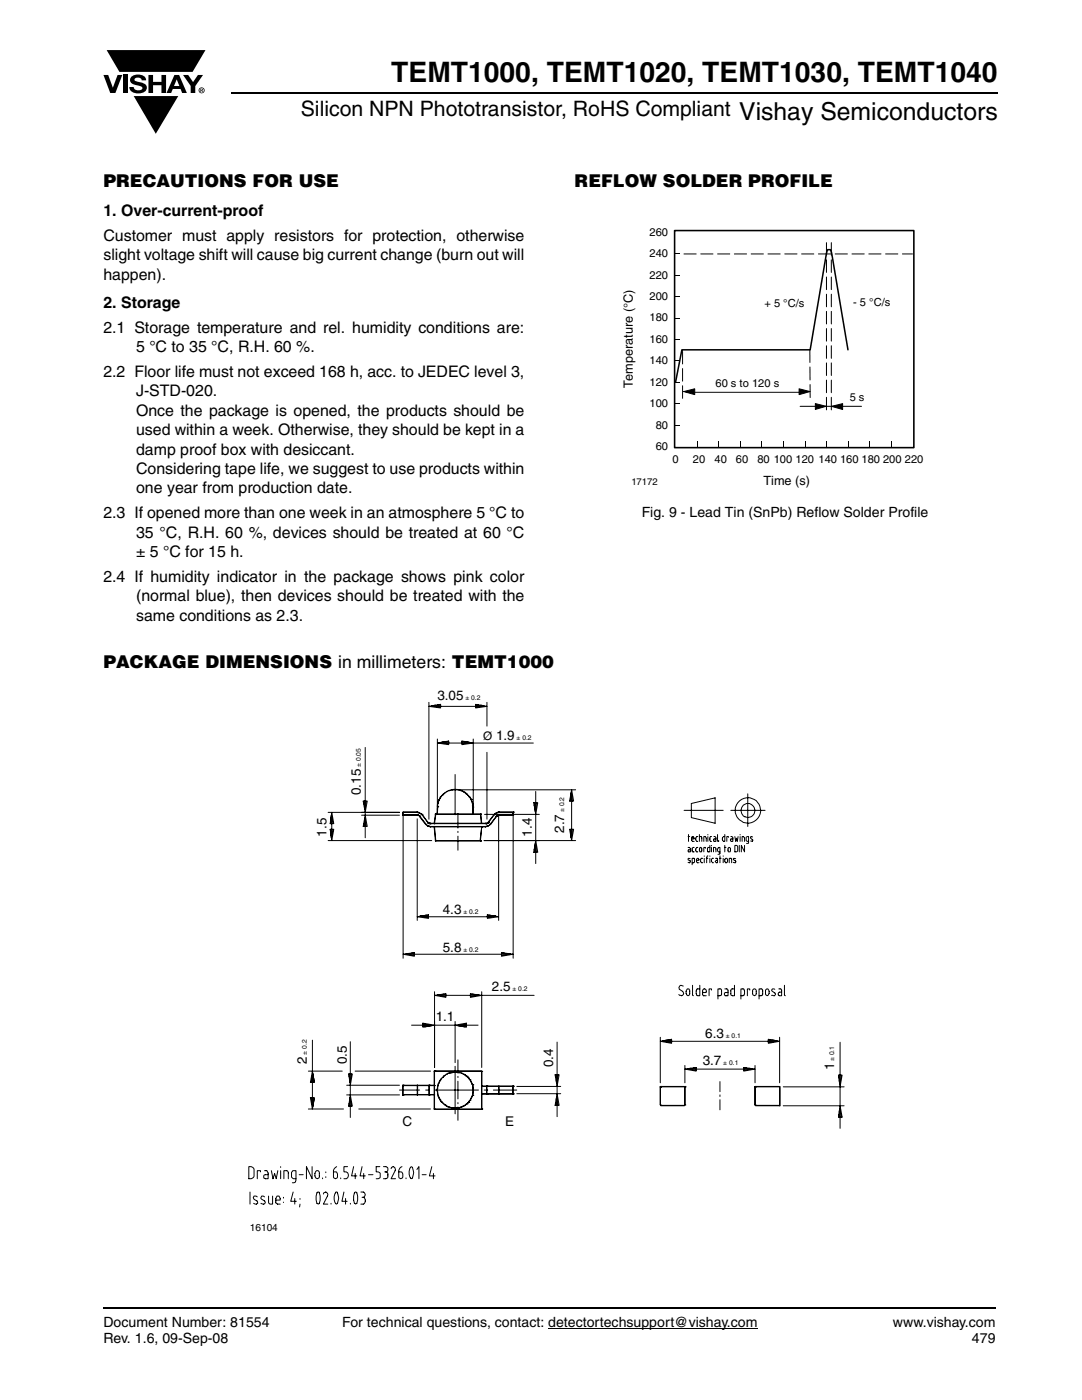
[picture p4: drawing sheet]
<svg xmlns="http://www.w3.org/2000/svg" width="216mm" height="279mm" viewBox="0 0 216 279" stroke-linecap="round" stroke-linejoin="round" font-family="sans-serif">
<g fill="#000">
<path d="M20.6 15h1l.9 2.5 1-2.5h.9l-1.4 3.6h-1zM24.6 15h.9v3.6h-.9zM26.3 15.3a2.1 2.1 0 0 1 2.8 .3l.1 .4h-.9a.79 .79 0 0 0-.7-.5 .79 .79 0 0 0-.8 .4l.3 .3 1 .2a1.08 1.08 0 0 1 1.2 1.1 1.08 1.08 0 0 1-1.1 1.1 1.73 1.73 0 0 1-2.4-1.2h.9a.96 .96 0 0 0 .8 .6 .96 .96 0 0 0 .9-.4 1.31 1.31 0 0 0-1.2-.6 1.03 1.03 0 0 1-1.1-.6 1.03 1.03 0 0 1 .2-1.1zM29.6 15h.9v1.3h1.7v-1.3h.9v3.6h-.9v-1.6h-1.7v1.6h-.9zM26.7 19.2h8.9l-4.5 7.5zM36.5 15h1.1l.9 1.4 1-1.4h1l-1.5 2.2v1.4h-.9v-1.4zM21.3 10h19.7l-2.6 4.4h-3.8h-10.8z"/>
<path d="M35.3 15.8l.5 1.4h-1.1zM34.8 15l-1.6 3.6h1l.3-.8h1.5l.3 .8h1l-1.6-3.6z"/>
<path d="M40.1 17.8h.2v.2h-.2zM40 17.7v.7h.1v-.3l.4 .3-.2-.3 .2-.2-.1-.2z"/>
<path d="M39.8 18a.46 .46 0 0 1 .9 0 .46 .46 0 0 1-.9 0zM39.6 18a.6 .6 0 0 0 1.2 0 .6 .6 0 0 0-1.2 0z"/>
</g>
<path d="M109.4 265.1h41.8" fill="none" stroke="#000" stroke-width=".2"/>
<path d="M46.1 18.6h153M20.6 261h178" fill="none" stroke="#000" stroke-width=".36"/>
<path d="M124.1 45.1h60.2v52.2h-60.2z" fill="#fff"/>
<g fill="#000">
<path d="M134.8 59.2h.9zM134.8 54.9l.9 .1zM134.8 50.6l.9 .1zM134.8 76.3h.9zM134.8 72l.9 .1zM134.8 67.7l.9 .1zM134.8 63.4l.9 .1zM134.8 84.8l.9 .1zM134.8 80.5l.9 .1zM139.1 88.2l.1 1zM143.4 88.2l.1 1zM147.7 88.2l.1 1z"/>
<path d="M152 88.2v1zM156.3 88.2v1zM160.6 88.2l.1 1zM164.9 88.2l.1 1zM169.2 88.2l.1 1zM173.5 88.2l.1 1zM177.8 88.2l.1 1z"/>
</g>
<path d="M169.2 69.8l-3.2-19.3-.3-.7h-.6l-3.4 20h-25.6l-1.3 6.4" fill="none" stroke="#000" stroke-width=".3"/>
<path d="M134.6 46h47.7v43.3h-47.7z" fill="none" stroke="#000" stroke-width=".32"/>
<path d="M136.5 50.7h45.6" fill="none" stroke="#000" stroke-width=".2" stroke-dasharray="2.4 .9"/>
<path d="M164.9 48.4v33.5M165.9 48.4v33.5M136.2 70.1v9.8" fill="none" stroke="#000" stroke-width=".2" stroke-dasharray="2.5 .9"/>
<g fill="#000">
<path d="M162.7 80.5l2.1 .6-2.1 .6zM165.9 81.1l2.2-.5v1.1z"/>
<path d="M136.4 78.1l2.2-.5v1.2z" fill-rule="evenodd"/>
<path d="M159.4 77.6l2.3 .5-2.3 .7z" fill-rule="evenodd"/>
</g>
<path d="M136.4 78.1l2.2-.5v1.2zM136.9 78.3h23.8M159.4 77.6l2.3 .5-2.3 .7zM159.7 81.1h12.2M162.7 80.5l2.1 .6-2.1 .6zM165.9 81.1l2.2-.5v1.1z" fill="none" stroke="#000" stroke-width=".2"/>
<path d="M161.6 69.7l.1 10.1" fill="none" stroke="#000" stroke-width=".2" stroke-dasharray="2.6 .9"/>
<path d="M49.6 137.4h118.9v108.6h-118.9z" fill="#fff"/>
<g fill="none" stroke="#000" stroke-width=".2">
<path d="M72.5 159.9h.8l-.4 2.2zM72.9 149.2v10.7M73 159.9l-.2 1.7-.1-.6 .2-1.1h-.2l-.1 .5M85.6 141l2.3-.4v.7zM85.6 140.2v23.3M87.3 148.3l2.2-.4v.7zM87.3 147.5v14.1M87.4 140.6l.5 .1v.3l-1.1-.3-.7 .2 1.8 .2M87.4 160h.1M87.6 159.6l-.2 .4zM87.7 159.6h.1M87.8 159.1l.1 .1-.2 .3z"/>
<path d="M87.9 159.1h-.1h.1M87.9 141h7M88.1 158.8l-.2 .3zM88.2 158.7h.1M88.2 158.7l.3-.3-.2 .3zM88.6 158.4h.1M88.9 158.1l-.3 .3zM89 148h.5v.3l-1.1-.3-.6 .2 1.7 .3M89 158.1h.1M89 158l.3-.1zM89.4 157.9h.1M89.4 157.8l.4-.1z"/>
<path d="M89.5 148.3h2.7M89.8 157.7h.1M89.9 157.6h.3zM90.2 157.6h.1M90.3 157.6h.1M90.4 157.5l.3 .1zM90.8 157.6h.1M90.8 154.6v8M90.9 157.5l.3 .1zM91.3 157.6h.1M91.4 157.6l.3 .1zM91.6 157.6h23.3"/>
<path d="M91.8 157.7h.1M91.9 157.7l.3 .2zM92.2 147.9l2.2 .4-2.2 .3zM92.3 157.9h.1M92.3 157.9l.3 .2zM92.7 158.1h.1M92.7 148h-.5v.3l1.1-.3 .6 .2-1.7 .3M92.7 158.2l.1-.1 .3 .2-.1 .1zM93.1 158.3v.1zM93.1 158.4l.3 .3zM93.5 158.7h.1M93.5 158.8l.2 .3z"/>
<path d="M93.8 159.1h.1M93.8 159.1l.1 .4zM93.9 159.5h.1M94 159.6h.1M94 159.6l.2 .4zM94.2 160h.1M94.4 148.3h12M94.4 147.5v14.1M94.9 140.6l2.3 .4-2.3 .3zM95.5 140.6l-.6 .1v.3l1.1-.3 .6 .2-1.7 .2M97.2 140.2v4.7M97.2 150.1v13.4"/>
<path d="M106.9 157.9v2.3M113.8 159.3l.1 .6h.2l-.2-1.2 .1-.5 .2 1.7M114.1 157.6l.4 2.3h-.8zM114.1 159.9v5.6M149.2 158.4v6.5M65.5 162.1h14.2M65.5 167.8h20.6M65.9 165.5h.7l-.4 2.3zM66 163.8v.6h.2l-.2-1.1 .1-.6 .3 1.7M66.2 162.1l.4 2.3h-.7zM66.2 164.4v1.1M66.4 165.5l-.3 1.7-.1-.6 .2-1.1h-.2v.6"/>
<path d="M72.2 162.7h7.5M72.6 164.4l.1 .5h.2l-.2-1.1 .1-.5 .2 1.6M72.9 162.7l.4 2.2h-.8zM72.9 162.1v.6M72.9 164.9v2.3M80.4 162.7h.1M80.4 162.1v-.1zM80.4 162.1h.1M80.4 162.2v.4zM80.4 162.8v28.4M80.5 162.6l2.7 .1zM80.5 162l2.7 .1z"/>
<path d="M83.3 162.7h.1M83.3 162.1h.1M83.3 163.4v20.3M83.3 162.6v.2zM83.3 162.1l.2 .1zM83.4 162.7h.1M83.5 162.8h.1M83.6 162.8h.1M83.6 162.2h.1M83.7 162.8h.1M83.7 162.3h.1zM83.7 162.9h.1"/>
<path d="M83.7 162.8v.1M83.8 162.9l1.1 1.5v.1l-1.2-1.5zM83.9 162.3h.1M84 162.4h.1v.1zM84.1 162.5h.1M84.2 162.5h.1M84.2 162.6l1.1 1.5zM84.9 164.5h.1M84.9 164.5h.1zM85 164.5l.2 .1-.1 .1zM85.2 164.8h.1M85.3 164.8l.1 .1z"/>
<path d="M85.3 164.1h.1M85.4 164.9h.1M85.5 164.2h.1M85.4 164.1h.1M85.4 164.1v.1M85.4 164.2h.1M85.5 164.9h.1M85.5 164.3h.1M85.6 164.9h.1zM85.6 164.4h.1M85.6 164.3h.1M85.6 164.3v.1"/>
<path d="M85.7 164.4h.1M85.7 164.3h.1M85.7 164.3v.1M85.8 164.9h.1M85.8 164.9v.1M85.8 164.3v.1M85.8 164.4h.1M85.9 164.9l10.9 .1zM85.9 164.3l10.9 .1zM85.9 164.9h.1M85.9 164.4h.1M86.6 165l.4 2.7z"/>
<path d="M86.6 164.9h.1M86.6 164.4h.1M86.7 164.9h.1M86.7 164.4h.1M86.9 167.8h.1zM86.9 162.4l.1 .1zM86.9 162.5h.1M86.9 162.6l-.3 1.7zM86.9 162.4h.1M86.9 162.4v.1M87 167.8h.1M87 167.8h8.8z"/>
<path d="M87 162.4l8.8 .1zM87.2 162.5h.1M87.3 160.6l.1 .3zM87.3 160.9l.1 .1zM87.3 161h.1M87.3 161.1l-.1 1.3zM87.3 162.5h.1M87.4 161h.1M87.4 160.5h.1M87.4 160.1v.3zM91.4 162.4v2.9M91.4 165.9v.2"/>
<path d="M91.4 166.9v2.8M94.2 160.1l.2 .3zM94.3 160.6l.1 .3zM94.3 160.5h.1M94.4 161h.1M94.4 161.1v1.3zM94.4 161.1h.1M94.4 162.5h.1M95.9 162.4l.1 .1zM95.9 167.8h.1M95.9 162.4v.1M95.9 162.4h.1"/>
<path d="M95.9 162.5h.1M95.9 162.6l.2 1.7zM96.1 165h.1M96.1 165l-.3 2.7zM96.1 164.9h.1M96.1 164.4h.1M96.6 167.8h18.3M96.7 162.5h10.9M96.9 164.9h.1M96.9 164.4h.1M96.9 164.9v.1M96.9 164.3v.1"/>
<path d="M97 164.4h.1M97 164.9h.2zM97 164.9h.1M97 164.3h.1M97 164.3v.1M97.1 164.4h.1M97.2 164.3v.1zM97.2 164.3h.1M97.2 164.9h.1zM97.3 164.9l.2-.1zM97.3 164.2h.1M97.4 164.1h.1"/>
<path d="M97.4 164.1v.1M97.4 164.2h.1M97.6 164.8h.1M97.7 164.5l.1 .1-.2 .1zM97.8 164.5h.1zM97.9 164.5h.1M98.5 162.6l-1 1.5h-.1zM98.6 162.5h.1M98.7 162.5h.1M98.8 162.4h.1l-.2 .1zM98.9 162.3h.1M98.9 162.3l.2-.1z"/>
<path d="M99 162.9h.1M99 162.9l-1 1.6-.1-.1zM99.1 162.9h.1M99.1 162.8h.1M99.1 162.8v.1M99.2 162.8h.1M99.2 162.1h.1M99.2 162.1v.1M99.3 162.1l.1 .1zM99.3 162.7h.1M99.3 162.7v.1zM99.4 162.8v-.2v.2"/>
<path d="M99.5 162.1h.1M99.5 162.7h.1M99.5 162.8v20.9M99.6 162l2.6 .1zM99.6 162.6l2.6 .1zM99.6 162.7h.1M99.6 162.1h.1M102.3 162.2l.1 .4zM102.3 162.7h.1M102.4 162.7h.1M102.4 162.1h.1M102.4 162h.1"/>
<path d="M102.4 162v.1M102.4 162.8v28.4M106.5 160.2h.8l-.4 2.3zM106.6 169.5l.1 .6h.2l-.2-1.2 .1-.6 .3 1.8M106.9 167.8l.4 2.3h-.8zM106.9 162.5v5.3M106.9 170.1v2.2M107.1 160.2l-.3 1.8-.1-.7 .2-1.1h-.2l-.1 .6M113.7 165.5h.8l-.4 2.3zM114.2 165.5l-.2 1.7-.1-.6 .2-1.1h-.2l-.1 .6M136.5 161.7h7.8M137.3 169.1l.4 .2 .1 .7-.5-.1 .1-.3h.4"/>
<path d="M137.3 167h.3M137.4 166.5v1.4M137.7 171.4h-.4v.2l.4 .2v.3h-.4M137.9 160.4l4.8-1.2v5.1l-4.8-1.1zM138.1 167h.3l.1 .4h-.5M138.1 167l-.1 .8 .2 .1h.3M138.1 167h.1M138.1 172.2h.3l.2-.2-.1-.7h-.4v1.3M138.5 169.1l-.4 .2v.6l.4 .1M139 171.7h.5l-.2-.4-.3 .2v.5l.2 .2h.3M139.2 167h-.1a.57 .57 0 0 0 0 .9h.1M139.2 169.1h-.1a.56 .56 0 0 0-.1 .9h.2"/>
<path d="M139.6 167h.3l.1 .1v.8M139.6 166.5v1.4M139.6 169.2l.3-.1 .1 .3v.6h-.4zM140.2 171.3h-.3l-.1 .2 .1 .6 .3 .1M140.4 167.9v-.9l.4 .1 .1 .8M140.5 170.8v.1M140.5 171.3v.9M140.8 169.3v-.2h-.4v.9M140.9 171.3h.3M141.2 170.8l-.2 .3v1.1M141.2 166.5v.1M141.2 167v.9"/>
<path d="M141.6 168.7v1.3h-.4v-.7l.1-.2h.3M141.6 170.8v.1M141.6 171.3v.9M142 167l-.4 .1v.7l.4 .1M142 168.7v.1M142 169.1v.9M142.4 170v-.9l.5 .2v.7M142.4 171.3h-.3l-.1 .2v.4l.4 .3M142.5 167l.4 .1v.8h-.4l-.1-.4 .5-.1M142.8 171.3l.4 .1v.8h-.3l-.2-.3 .2-.2h.3M143.2 166.5v1.3l.1 .1M143.3 167.8h.1"/>
<path d="M143.6 171.3h.3M143.7 170h-.4l-.1-.2v-.4l.2-.3h.3v1.2l-.1 .2h-.3M143.7 170.8v1.4M144.3 170.8v.1M144.3 171.3v.9M144.5 169.1h.4M144.6 166.5v1.4h-.2a.57 .57 0 0 1 0-.9h.2M144.6 168.7v1.3M144.7 171.4l.3-.1 .2 .2-.2 .7-.3-.1zM145.3 169.2h.4v.8h-.4v-.2zM145.3 167.1v-.1h-.3v.9M145.5 172.2v-.9l.5 .1v.8"/>
<path d="M145.8 167l.4 .1v.8h-.3l-.1-.4 .4-.1M145.8 161.7h6.9M146.6 167l.2 .9 .2-.6 .1 .6 .2-.9M146.6 168.7h.4l.2 .3v.8l-.2 .2h-.4zM146.8 171.4l-.4-.1-.1 .2 .6 .4-.1 .2h-.5M147.5 168.7v1.3M147.7 166.5v.1M147.7 167v.9M148.1 167.9v-.9h.2l.3 .3v.6M148.6 168.7v1.3l-.7-1.3v1.3M149.4 167.9l-.5-.1v-.7l.2-.1h.3v1.2l-.4 .1M150.2 167h-.4v.3l.5 .4-.2 .2-.3-.1"/>
<path d="M80.4 190.4l2.3-.3v.7zM82.1 190.2l.6 .1v.1l-1.1-.1-.6 .1 1.7 .3M82.7 190.4h17.4M83.3 183l2.2-.4v.7zM84.9 182.6l.6 .1v.3l-1.1-.3-.6 .1 1.7 .3M85.5 183h11.7M86.7 198.6l2.3-.3v.7zM86.7 197.9v15.1M88.4 198.4l.6 .1v.1l-1.2-.1-.5 .1 1.7 .3M89 198.6h4.9M93.9 198.3l2.2 .3-2.2 .4zM94.4 198.4l-.5 .1v.1l1.1-.1 .6 .1-1.7 .3"/>
<path d="M96.1 198.6h10.5M96.1 197.9v15.1M97.2 182.6l2.3 .4-2.3 .3zM97.8 182.6l-.6 .1v.3l1.2-.3 .5 .1-1.7 .3M100.1 190.1l2.3 .3-2.3 .4zM100.6 190.2l-.5 .1v.1l1.1-.1 .6 .1-1.7 .3M136.3 196.8l-.4-.2-.4 .5v.3l.7 .4a.49 .49 0 0 1 .1 .7 .49 .49 0 0 1-.7 .1l-.1-.1M137.1 197.4h.4l.1 .2v.9l-.2 .2a.77 .77 0 0 1-.3-1.3zM138.2 196.6v2l.1 .1M139.6 196.6v2.1l-.6-.1v-1.2h.6M140.2 198.1h.7v-.5l-.2-.2h-.3l-.2 .2v.9l.2 .2h.5M142 197.6v-.2h-.5v1.3"/>
<path d="M143.3 198.7h.4l.3-.2v-.9l-.2-.2h-.5v2M144.6 197.4h.5l.2 .2v1.1h-.6l-.2-.5 .2-.1h.6M146.6 196.6v2.1l-.7-.1v-1.2h.7M147.8 198.7l.7-.1 .1-.8-.3-.4h-.5v2M149.6 197.6v-.2h-.5v1.3M150.2 197.6l.2-.2h.3l.2 .2v.8l-.3 .3-.4-.3zM151.5 198.7l.6-.1 .1-.1v-.9l-.3-.2h-.4v2M152.7 197.6l.3-.2h.2a.72 .72 0 0 1 .3 .7 .72 .72 0 0 1-.5 .5l-.3-.2zM154.6 197.4h-.5l-.1 .2 .7 .6v.4l-.2 .1-.5-.1M155.4 197.4h.4l.2 .2v1.1h-.4a.36 .36 0 0 1-.4-.3 .36 .36 0 0 1 .4-.4h.4M156.5 196.6v2l.2 .1M61.5 213.8h6.8"/>
<path d="M61.9 219.1h.8l-.4 2.2zM62.1 216l.3-1.8 .1 .5-.2 1.3h.1l.2-.9v.9M62.1 219.1l.3 1.7 .1-.4-.2-1.3h.1l.2 .9v-.9M62.3 213.8l.4 2.2h-.8zM62.3 207.6v6.2M62.3 216v3.1M69.2 216.6h10.5M69.2 218.5h10.5M69.6 214.3h.7l-.4 2.3zM69.9 218.5l.4 2.3h-.7zM69.9 207.9v6.4M69.9 216.6v1.9"/>
<path d="M70.1 214.3l-.3 1.7-.1-.5 .2-1.2h-.2v.6M70.9 213.8h15M79.7 217.5h4M80.4 216.6v.1zM80.4 218.5h.1M80.4 216.7v1.7zM80.4 216.6h.1M80.5 218.4l6 .1zM80.5 216.6l6 .1zM82.1 204.6h2.3M83.3 216.7v1.7zM83.3 216.6h.1"/>
<path d="M83.3 218.5h.1M84.4 204.2l2.3 .4-2.3 .4zM84.4 204.4l1.8 .3-.5 .1-1.3-.3v.2l.9 .1h-.9M84.9 217.5h.8M85.6 216.7l.1 1.7zM85.6 216.6h.1M85.6 218.5h.1M85.7 216.6h.1M85.7 218.5h.1M86.6 213.8l.1 7.4zM86.6 213.8h.1M86.7 218.5h.1"/>
<path d="M86.7 216.7h.1M86.7 216.6h.1M86.7 213.8h.1M86.7 216.6v.1M86.7 204.6h4.1M86.8 213.8h.1M86.8 213.8h9.2M87.2 217.6l.2 .3zM87.3 218h.1M87.3 217.5h.1M87.3 217.1l-.1 .4zM87.3 217.1h.1"/>
<path d="M87.4 218.7l.2 .2-.1 .1zM87.4 218.6h.1M87.4 218.1v.4zM87.4 216.6l-.1 .4zM87.4 216.5h.1M87.5 216.2l-.1 .2zM87.6 219.2l.1-.1 .1 .3zM87.6 219.1h.1M87.6 216.1l-.1-.1 .1 .1M87.8 219.4h.1M87.8 215.7h.1M87.8 215.7l-.1 .3z"/>
<path d="M87.8 219.6l.3 .2-.1 .1zM87.8 219.5h.1M87.8 215.6h.1M88 215.3l-.2 .2zM88.1 220h.1M88.1 215.2h.1M88.1 219.9v.1M88.2 220l.3 .2zM88.4 214.9l.1 .1-.3 .1zM88.5 214.8h.1M88.6 214.7l.2-.1zM88.9 214.5h.1"/>
<path d="M89 214.4l.3-.1zM89.4 214.2h.1M89.4 214.2h.4zM89.8 214.1h.1M89.9 214.1h.1M89.9 214.1l.3-.1zM90.3 214h.1M90.4 213.9l.3 .1zM90.8 204.6l2.3-.4v.8zM90.8 212.8v4.7h-4M90.8 213.9h.1M90.8 203.9v8.2"/>
<path d="M90.9 213.9l.3 .1zM91.4 214h.1M91.4 211.5v2.7M91.4 214.8v.3M91.4 215.8v3.5M91.5 214l.3 .1zM91.9 214.1h.1M91.9 214.1l.4 .1zM92.3 214.2h.1M92.3 214.3l.4 .1zM92.7 214.5h.1M92.9 214.6l.2 .1h-.3z"/>
<path d="M93.1 204.4l-1.8 .3 .4 .1 1.4-.3v.2l-.9 .1h.9M93.1 204.6h2.3M93.1 214.8h.1M93.2 214.8h.1M93.2 215l.1-.1 .2 .2zM93.5 220h.1M93.5 215.1h.1M93.5 219.8l.3-.2-.2 .3zM93.5 215.2h.1M93.5 215.3l.3 .2zM93.5 219.9v.1M93.8 219.6h.1"/>
<path d="M93.8 215.5h.1M93.9 219.5h.1M93.9 215.6h.1M93.9 215.7l.1 .3zM94 219.1l-.1 .3zM94.1 219.1h.1M94.1 216.1h.1M94.1 216.2l.2 .2zM94.2 218.7v.3zM94.3 216.7l.1-.1v.4zM94.3 218.6h.1M94.3 216.5h.1"/>
<path d="M94.4 217.6v.3zM94.4 217.1v.4zM94.4 218h.1M94.4 218.1l-.1 .4zM94.4 218.6h.1M94.4 216.5h.1M94.4 217.1h.1M94.4 217.5h.1M95.5 217.5h-4.7v4.8M96 213.8h.1M96.1 218.3h.1M96.1 218.4h.1"/>
<path d="M96.1 216.7h.1M96.1 216.8h.1M96.1 213.8h.1M96.1 213.8v7.4M96.2 218.3l6 .1zM96.2 216.7l6 .1zM96.6 217.5h.7M97.1 216.9l.1 1.3zM97.2 216.8h.1M97.2 216.7h.1M97.2 216.7v.1M97.2 218.3v.1"/>
<path d="M97.2 218.4h.1M97.2 218.3h.1M98.5 217.5h4.6M99.5 216.7l.1 .1zM99.5 216.9l.1 1.3zM99.5 218.3l.1 .1zM99.5 216.8h.1M99.5 218.3h.1M102.3 218.3l.1 .1zM102.3 216.9l.1 1.3zM102.3 216.7l.1 .1zM102.4 218.3h.1"/>
<path d="M102.4 216.8h.1M102.4 218.4h.1M102.4 216.7h.1M102.4 216.7v.1M102.4 218.3v.1M103.1 216.8h8.8M103.1 218.3h8.8M110.8 214.5h.8l-.4 2.3zM111.2 218.3l.4 2.3h-.8zM111.2 208v6.5M111.2 216.8v1.5M111.3 214.5l-.2 1.8-.1-.7 .2-1.1h-.2l-.1 .6"/>
<path d="M131.8 216.8h.1M131.8 216.9h.1M131.8 217h.1M131.8 207.8l2.2-.4v.8zM131.8 207v9.1M131.8 216.8v.1M131.8 217v3.5M131.8 216.8l4.8 .1zM133.5 207.5l.5 .1v.1l-.9-.1-.5 .1 1.4 .2v.2l-1.8-.4M134 207.8h19.3M136.7 217h.1M136.7 216.9h.1"/>
<path d="M136.7 216.8h.1M136.7 213.4l2.2-.4v.8zM136.7 212.6v3.5M136.7 216.8v.1M136.7 217v3.5M138.3 213.1l.6 .1v.2l-1.1-.2-.6 .1 1.7 .3M138.9 213.4h9.5M143.7 215.9v2M143.7 218.5v.3M143.7 219.5v2M148.4 213l2.3 .4-2.3 .4zM149 213.1l-.6 .1v.2l1.1-.2 .6 .1-1.7 .3"/>
<path d="M150.7 217h.1M150.7 216.9h.1M150.7 216.8h.1M150.7 212.6v3.5M150.7 216.8v.1M150.7 217v3.5M150.7 216.8l4.8 .1zM153.3 207.4l2.3 .4-2.3 .4zM153.7 207.5l-.4 .1v.1l.9-.1 .5 .1-1.4 .2v.2l1.8-.4M155.6 216.8v.1zM155.6 217v3.5zM155.6 207v9.1"/>
<path d="M156.3 216.9h12.1M167.3 214.6h.7l-.4 2.3zM167.6 208v6.6M167.6 216.9v3.8M167.9 214.6l-.4 1.7v-.6l.1-1.1h-.1l-.1 .5M49.6 232.8a.86 .86 0 0 1 1.1 .5v1.5a.86 .86 0 0 1-1.1 .4zM49.9 237.9v2.4M51.3 238.9l-.6-.2-.2 .3 .2 .3 .6 .4 .1 .4-.2 .2-.6-.2M52 233.9v-.3h-.7v1.6M52.8 238.9l-.6-.2-.1 .5 .8 .5v.4l-.3 .2-.5-.2M52.8 233.6h.5l.2 .5v1.1h-.8v-.7l.8-.1M53.6 238.7v1.3l.3 .3h.5v-1.6"/>
<path d="M54.2 233.6l.3 1.6 .3-1 .3 1 .3-1.6M55 239.5h.9l-.2-.8h-.4a1.47 1.47 0 0 0-.2 1.4l.3 .2h.5M56 232.8v.2M56 233.6v1.6M56.6 238.9v.2M56.6 239.9v.1M56.6 235.2v-1.6h.7l.1 .2 .1 1.4M58.5 237.9l-.5 1.8h1.1M58.8 239.2v1.1M59.1 235.2h-.5l-.4-.3v-.9l.2-.4h.7v2l-.1 .3-.7 .1M59.7 234.4h.8M59.9 239.2v.1"/>
<path d="M61.5 221.3h7M62.3 232.8v2.4l-1.2-2.4v2.4M63 233.8l.2-.2h.3a1.53 1.53 0 0 1 .1 1.5l-.3 .1-.3-.1-.2-.4zM63.4 237.9h.2a2.69 2.69 0 0 1 0 2.3h-.2a2.02 2.02 0 0 1 0-2.3zM64.4 235.1v.1M64.5 238.3a.43 .43 0 0 1 .8-.2l.1 .4-.9 1.8h.9M65 233.9v.1M65 234.8v.2M67 237.9h.3v.2a2.25 2.25 0 0 1 0 2.1l-.2 .1a2.01 2.01 0 0 1-.1-2.4zM67.2 232.8l-.7 .8v1.3l.4 .3 .4-.3v-.6l-.2-.4h-.6M68 235.1v.1M68.6 237.9l-.4 1.8h1.1"/>
<path d="M69 239.2v1.1M69.4 232.8h-.8v1.1h.5a.77 .77 0 0 1 0 1.3h-.5M69.7 220.2v.6h.2l-.2-1.2 .1-.5 .3 1.7M69.9 220.8v2.2M70.6 232.8l-.4 1.9h1M70.9 237.9h.1a2.1 2.1 0 0 1 0 2.3h-.1a2.02 2.02 0 0 1 0-2.3zM70.9 234.2v1M71.6 221.3h14.3M72 237.9h.5l.3 .3 .1 .3-.2 .4h-.2M72.2 232.8l-.4 1.9h1.1M72.2 238.9h.3M72.5 238.9a.77 .77 0 0 1 0 1.4h-.5"/>
<path d="M72.6 234.2v1M73.5 234.4h.9M75.8 232.8h-.7v1.1h.4l.4 .3-.1 .9-.7 .1M76.5 232.8h.5l.4 .4-.1 .5-.3 .2M76.8 233.9h.2M77 233.9l.4 .3v.7l-.4 .3h-.5M78 233.2l.1-.2 .3-.2 .4 .2 .1 .5-.9 1.7h.9M80.2 232.8l-.3 .2-.3 .6v1.3l.4 .3 .4-.3v-.6l-.2-.3-.6-.1M81 235.1v.1M82.1 232.8a1.75 1.75 0 0 1 0 2.4 1.88 1.88 0 0 1 0-2.4zM83.2 233.4l.4-.6v2.4M84.2 234.4h.8"/>
<path d="M86.2 232.8l-.5 1.9h1.1M86.5 234.2v1M86.6 221.3l.1 .1zM86.6 221.3h.1M86.8 221.3l9.2 .1zM88.5 220.3h.1M88.6 220.3l.2 .2zM88.8 220.5h.1M88.9 220.6h.1M89 220.6l.3 .2h-.1zM89.4 220.8h.1M89.4 220.8l.4 .1h-.4z"/>
<path d="M89.8 221h.1M89.9 221l.3 .1zM90.2 221.1h.1M90.3 221.1h.1M90.4 221.1l.3 .1zM90.8 221.2h.1M90.9 221.1l.3 .1zM91.4 221.1h.1M91.4 220v.3M91.4 220.9v2.7M91.5 221.1h.1M91.5 221.1l.3-.1z"/>
<path d="M91.9 221h.1M91.9 220.9l.4-.1zM92.3 220.8l.4-.1zM92.3 220.8h.1M92.7 220.6h.1M92.8 220.5l.3-.2v.1zM93.1 220.3h.1M93.2 220.2l.3-.2zM93.2 220.3h.1M96.1 221.3h.1M96.1 221.4h.1M96.1 221.2h.1"/>
<path d="M96.1 221.3v.1M110.9 220l.1 .6h.2l-.2-1.2 .1-.6 .2 1.8M111.2 220.6v2.3M131.8 220.5h.1M131.8 220.7h.1M131.8 220.6l4.8 .1zM136.7 220.7h.1M136.7 220.5h.1M150.7 220.7h.1M150.7 220.5h.1M150.7 220.6l4.8 .1zM155.6 220.7h.1"/>
<path d="M156.3 220.7h12.1M167.4 222.4l.1 .5h.1l-.1-1.1v-.6l.4 1.7M167.6 220.7l.4 2.2h-.7zM167.6 222.9v2.3M59.9 240.3l-.1 .6M66.1 240.1v.2M69.9 240.1v.2"/>
<circle cx="149.2" cy="161.7" r="1.41"/>
<circle cx="149.3" cy="161.7" r="2.52"/>
</g>
<text font-size="5.6" x="78.1" y="16.4">TEMT1000, TEMT1020, TEMT1030, TEMT1040</text>
<text font-size="4.9" x="147.5" y="24">Vishay Semiconductors</text>
<text font-size="4.2" x="60" y="23.1">Silicon NPN Phototransistor, RoHS Compliant</text>
<g font-size="3.5">
<text x="20.6" y="37.3">PRECAUTIONS FOR USE</text>
<text x="114.7" y="37.3">REFLOW SOLDER PROFILE</text>
<text x="20.6" y="133.3">PACKAGE DIMENSIONS in millimeters: TEMT1000</text>
</g>
<g font-size="3.2">
<text x="20.6" y="43.1">1. Over-current-proof</text>
<text x="20.6" y="48">Customer must apply resistors for protection, otherwise</text>
<text x="20.6" y="51.9">slight voltage shift will cause big current change (burn out will</text>
<text x="20.6" y="55.8">happen).</text>
<text x="20.6" y="61.4">2. Storage</text>
<text x="20.6" y="66.4">2.1 Storage temperature and rel. humidity conditions are:</text>
<text x="27.2" y="70.3">5 °C to 35 °C, R.H. 60 %.</text>
<text x="20.6" y="75.2">2.2 Floor life must not exceed 168 h, acc. to JEDEC level 3,</text>
<text x="27.2" y="79.1">J-STD-020.</text>
<text x="27.2" y="83">Once the package is opened, the products should be</text>
<text x="27.2" y="86.8">used within a week. Otherwise, they should be kept in a</text>
<text x="27.2" y="90.7">damp proof box with desiccant.</text>
<text x="27.2" y="94.6">Considering tape life, we suggest to use products within</text>
<text x="27.2" y="98.5">one year from production date.</text>
<text x="20.6" y="103.4">2.3 If opened more than one week in an atmosphere 5 °C to</text>
<text x="27.2" y="107.3">35 °C, R.H. 60 %, devices should be treated at 60 °C</text>
<text x="27.2" y="111.2">± 5 °C for 15 h.</text>
<text x="20.6" y="116.1">2.4 If humidity indicator in the package shows pink color</text>
<text x="27.2" y="120">(normal blue), then devices should be treated with the</text>
<text x="27.2" y="123.9">same conditions as 2.3.</text>
</g>
<g font-size="2.8">
<text x="128" y="103.1">Fig. 9 - Lead Tin (SnPb) Reflow Solder Profile</text>
<text x="20.6" y="264.9">Document Number: 81554</text>
<text x="20.6" y="268.1">Rev. 1.6, 09-Sep-08</text>
<text x="68.3" y="264.9">For technical questions, contact: detectortechsupport@vishay.com</text>
<text x="178.2" y="264.9">www.vishay.com</text>
<text x="194" y="268.1">479</text>
</g>
<g font-size="2.7">
<text x="87.3" y="139.7">3.05</text>
<text x="99" y="147.7">1.9</text>
<text x="72" y="158.7" transform="rotate(-90 72 158.7)">0.15</text>
<text x="65.2" y="166.9" transform="rotate(-90 65.2 166.9)">1.5</text>
<text x="106.1" y="166.9" transform="rotate(-90 106.1 166.9)">1.4</text>
<text x="112.6" y="166.2" transform="rotate(-90 112.6 166.2)">2.7</text>
<text x="88.4" y="182.4">4.3</text>
<text x="88.4" y="190">5.8</text>
<text x="98.2" y="197.9">2.5</text>
<text x="86.9" y="203.8">1.1</text>
<text x="140.7" y="207.3">6.3</text>
<text x="61.2" y="212.4" transform="rotate(-90 61.2 212.4)">2</text>
<text x="69.2" y="212.4" transform="rotate(-90 69.2 212.4)">0.5</text>
<text x="110.4" y="213" transform="rotate(-90 110.4 213)">0.4</text>
<text x="140.2" y="212.5">3.7</text>
<text x="166.5" y="213.6" transform="rotate(-90 166.5 213.6)">1</text>
<text x="80.3" y="224.7">C</text>
<text x="100.8" y="224.7">E</text>
</g>
<g font-size="2.5">
<text x="126.3" y="77.5" transform="rotate(-90 126.3 77.5)">Temperature (°C)</text>
<text x="152.3" y="96.8">Time (s)</text>
</g>
<text font-size="2.3" x="96.4" y="147.7">Ø</text>
<g font-size="2.2">
<text x="129.6" y="47">260</text>
<text x="129.6" y="51.3">240</text>
<text x="129.6" y="59.9">200</text>
<text x="129.6" y="55.6">220</text>
<text x="129.6" y="64.1">180</text>
<text x="152.5" y="61.3">+ 5 °C/s</text>
<text x="170.2" y="61.1">- 5 °C/s</text>
<text x="129.6" y="68.4">160</text>
<text x="129.6" y="77">120</text>
<text x="129.6" y="72.7">140</text>
<text x="142.8" y="77.3">60 s to 120 s</text>
<text x="129.6" y="81.2">100</text>
<text x="169.5" y="80.1">5 s</text>
<text x="130.8" y="89.8">60</text>
<text x="130.8" y="85.5">80</text>
<text x="134.2" y="92.3">0</text>
<text x="138.3" y="92.3">20</text>
<text x="142.6" y="92.3">40</text>
<text x="146.9" y="92.3">60</text>
<text x="151.1" y="92.3">80 100 120 140 160 180 200 220</text>
</g>
<text font-size="2" x="49.9" y="245.6">16104</text>
<text font-size="1.9" x="126" y="96.8">17172</text>
<g font-size="1.3">
<text x="92.9" y="139.7">± 0.2</text>
<text x="103.1" y="147.7">± 0.2</text>
<text x="72" y="153.1" transform="rotate(-90 72 153.1)">± 0.05</text>
<text x="112.6" y="162.1" transform="rotate(-90 112.6 162.1)">± 0.2</text>
<text x="92.5" y="182.4">± 0.2</text>
<text x="92.5" y="190">± 0.2</text>
<text x="102.3" y="197.9">± 0.2</text>
<text x="144.8" y="207.3">± 0.1</text>
<text x="61.2" y="210.5" transform="rotate(-90 61.2 210.5)">± 0.2</text>
<text x="144.3" y="212.5">± 0.1</text>
<text x="166.5" y="211.8" transform="rotate(-90 166.5 211.8)">± 0.1</text>
</g>
</svg>
